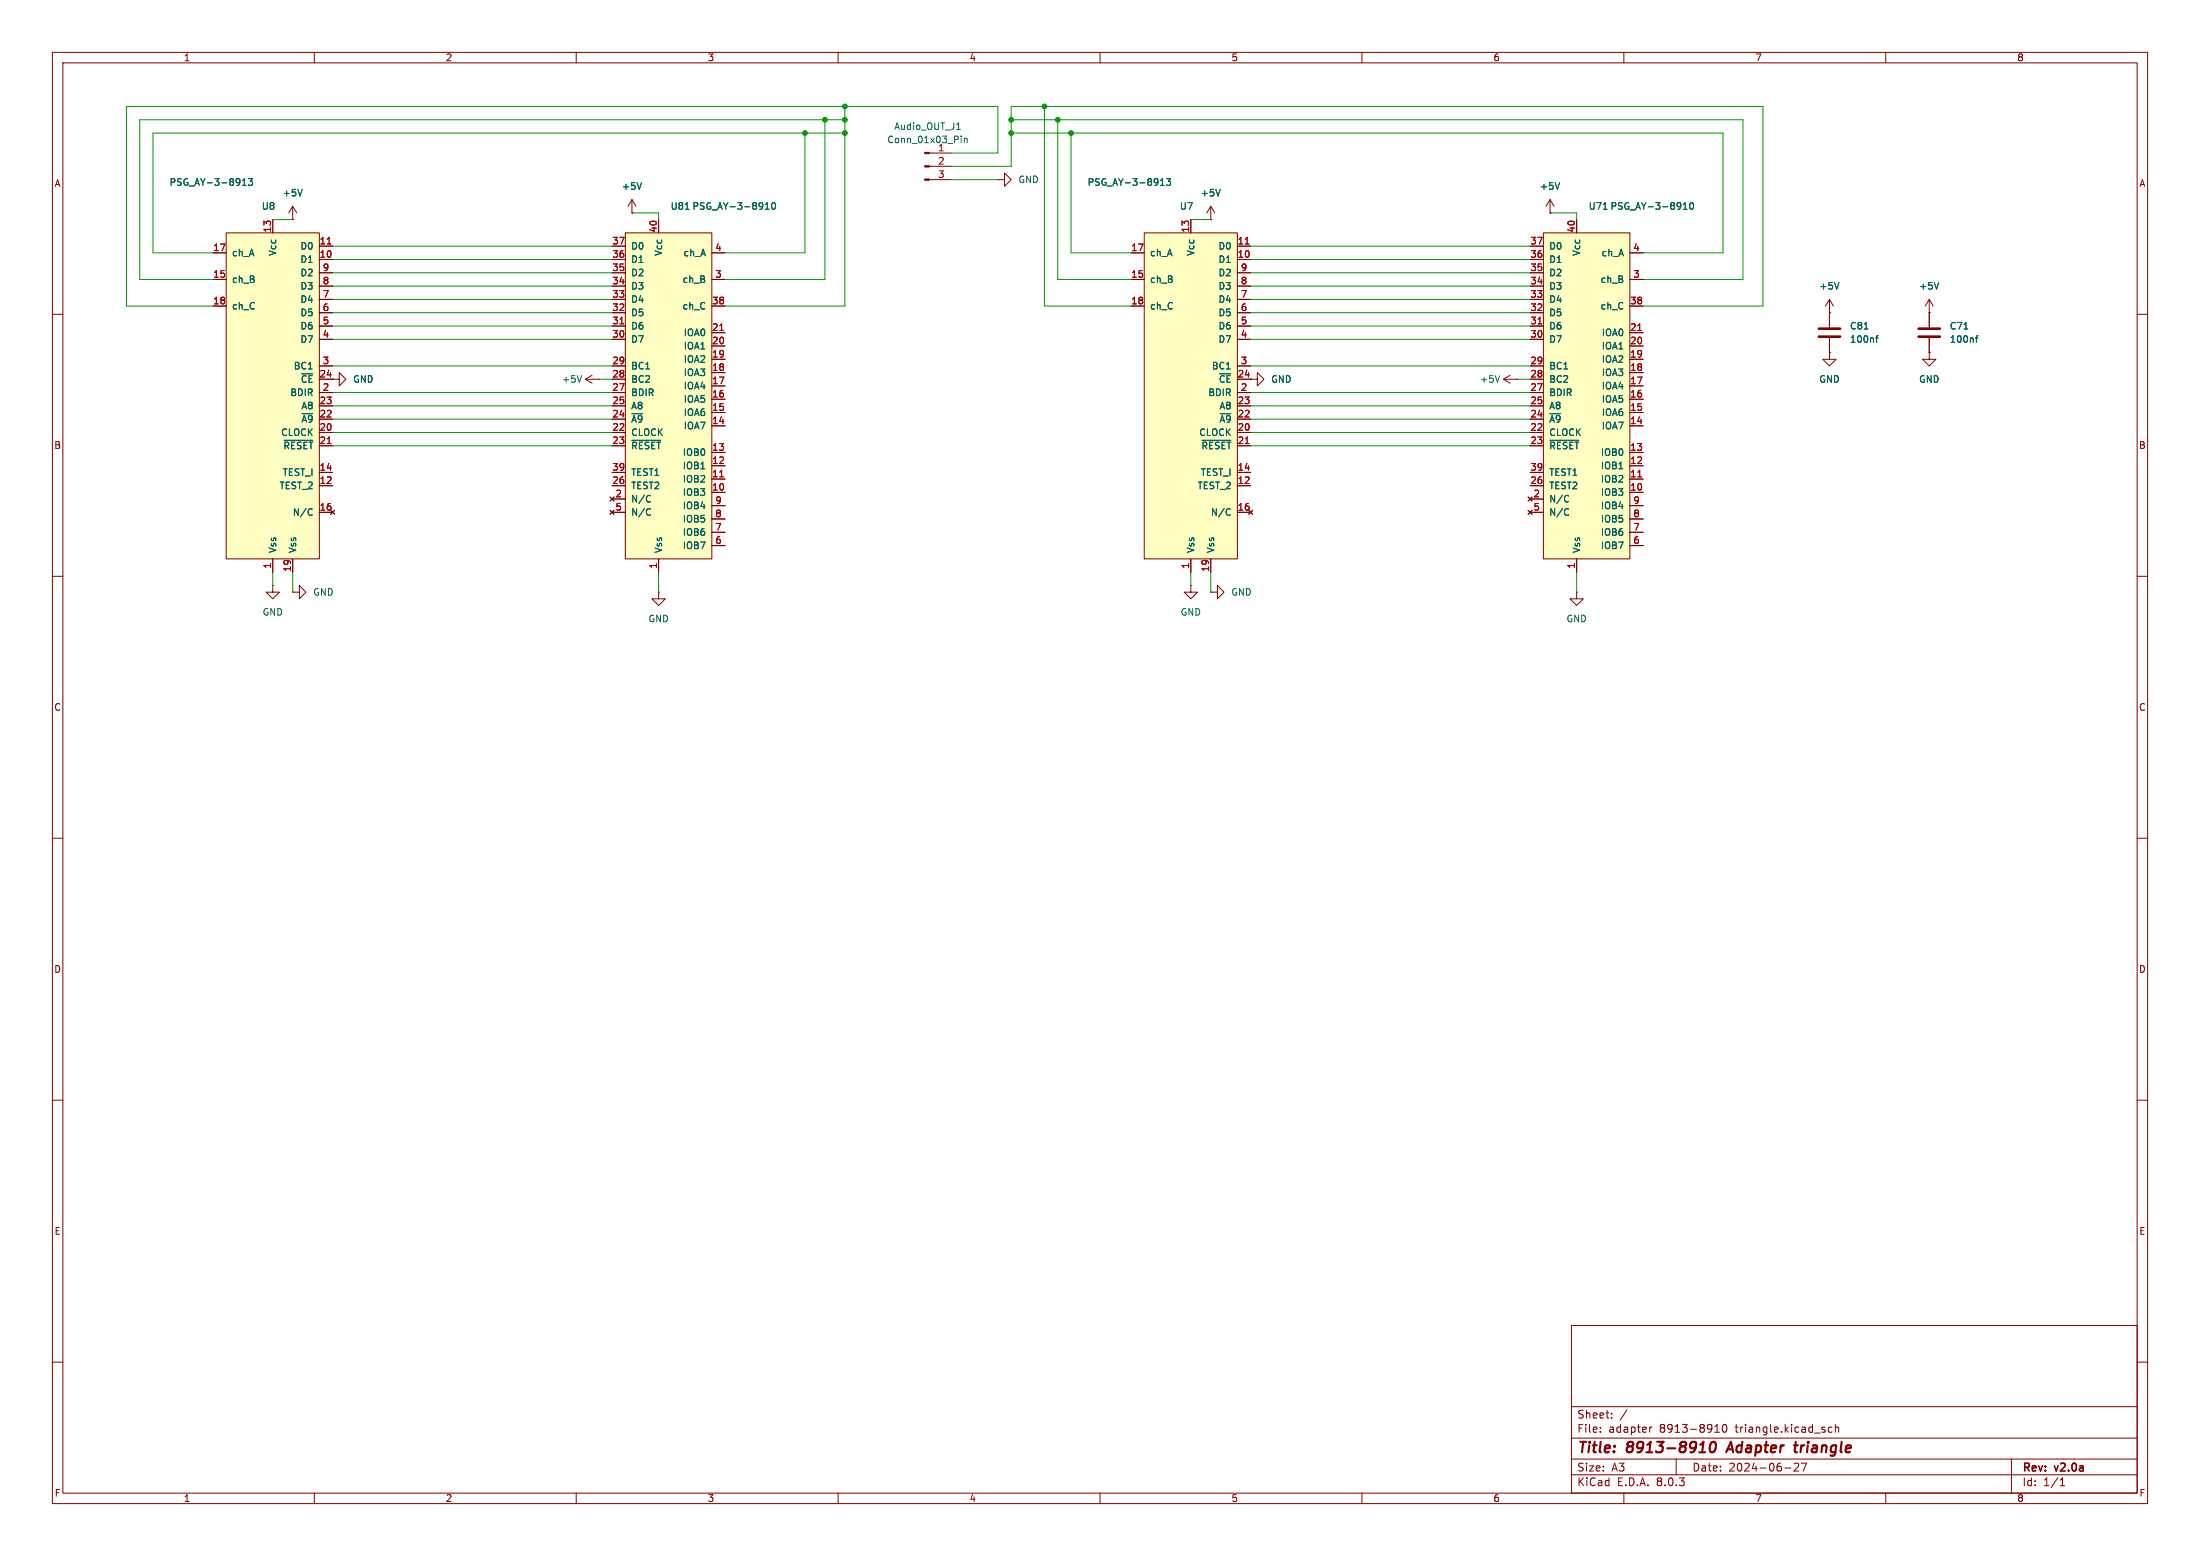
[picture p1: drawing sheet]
<svg xmlns="http://www.w3.org/2000/svg" width="420mm" height="297mm" viewBox="0 0 420 297" stroke-linecap="round" stroke-linejoin="round" font-family="sans-serif">
<g fill="none" stroke="#840000" stroke-width=".19">
<path d="M10 10h400v277h-400zM12 12h396v273h-396zM60 10v2M110 10v2M160 10v2M210 10v2M260 10v2M310 10v2M360 10v2M55.9 39.4l-.8 1.2M55.9 39.4v2.5M55.9 39.4l.7 1.2"/>
<path d="M120.6 38.1l-.7 1.3M120.6 38.1v2.5M120.6 38.1l.8 1.3M177.4 34.3h4.2M177.4 31.8h4.2M177.4 29.2h4.2M190.5 34.3h1.3v-1.3l1.2 1.3-1.2 1.3v-1.3M190.5 34.3h.1M295.9 38.1l-.8 1.3M295.9 38.1v2.5M295.9 38.1l.8 1.3M10 60h2"/>
<path d="M55.9 41.9h.1M120.6 40.6h.1M295.9 40.6h.1M349.2 59.7h.1M349.2 57.2v5.3M349.2 57.2l-.7 1.2M349.2 57.2l.8 1.2M368.3 59.7h.1M368.3 57.2l-.8 1.2M368.3 57.2v5.3M368.3 57.2l.8 1.2M408 60h2"/>
<path d="M63.5 72.4h1.3v-1.3l1.2 1.3-1.2 1.3v-1.3M63.5 72.4h.1M111.8 72.4l1.2 .8M111.8 72.4h2.5M113 71.6l-1.2 .8M114.3 72.4h.1M287 72.4h2.6M287 72.4l1.3 .8M288.3 71.6l-1.3 .8M289.6 72.4h.1M349.2 67.3v1.3h1.3l-1.3 1.3-1.2-1.3h1.2M349.2 67.3h.1"/>
<path d="M349.2 64.5v2.8M368.3 67.3v1.3h1.3l-1.3 1.3-1.3-1.3h1.3M368.3 67.3h.1M368.3 64.5v2.8M10 110h2M408 110h2M10 160h2M408 160h2M10 210h2M408 210h2M10 260h2M300 253h108v32h-108z"/>
<path d="M408 260h2M300 278.5h108M300 274.5h108M300 268.5h108M305.5 273.2v.2M305.5 272.5v.1M307.7 270.5v.2M307.7 269.8v.1M310.6 269.1l-1.3 1.9M314.9 272.4v1M315.4 272.4l-.3 .1-.2 .2M320 278.5v3"/>
<path d="M327.4 273.4h.8M327.4 272.3l.4-.4v1.5M328.9 272l.3-.1a.8 .8 0 0 1 .5 .7 .8 .8 0 0 1-.5 .8l-.3-.2-.1-.4zM342.5 279.4l.6-.1 .2 .1 .1 .3-1 1.1h1M344.9 279.3l-.7 1.5M349.7 272.5l-.4-.1-.3 .3 .2 .6h.5M350.4 272.5l.2-.1 .3 .1 .1 .9M350.4 271.9v1.5M384 278.5v6.5M60 285v2M110 285v2M160 285v2"/>
<path d="M210 285v2M260 285v2M300 281.5h108M310 285v2M340.7 280.2h1.2M360 285v2M393.3 283.6h.9M393.3 282.5l.4-.4v1.5"/>
</g>
<path d="M324.4 277.2h1.1M325 275.5l.2-.3-.2 2M326.7 275.4a.46 .46 0 0 1 .5-.2 .46 .46 0 0 1 .3 .4 1.15 1.15 0 0 1-.7 1.6l-.2-.1a1.53 1.53 0 0 1 .1-1.7zM330.4 275.2l-.9 2M342.5 275.9h.7M342.8 275.2l-.2 1.7 .1 .2 .3 .1" fill="none" stroke="#840000" stroke-width=".4"/>
<g fill="none" stroke="#006464" stroke-width=".19">
<path d="M57.7 36.1l-.4 1.3M122.5 34.9l-.5 1.2M182.6 24.7h.8M182.9 23.6l.1-.2v1.3M183.5 26v.1M183.5 26.4v.8M184.1 26.4v.8M184.1 26.5l.2-.1 .3 .1v.7M297.7 34.9l-.4 1.2M351.1 53.9l-.5 1.3M370.1 53.9l-.4 1.3M111 71.7l-.4 1.3"/>
<path d="M286.3 71.7l-.4 1.3M355.9 62.8h.7M358.1 64.5h.5M358.6 64.1l-.3 .2v1M374.9 62.8h.8M377.1 64.5h.5M377.6 64.1l-.3 .2v1"/>
</g>
<g fill="#840000" stroke="#840000" stroke-width=".19">
<path d="M176.5 34.2h.9v.2h-.9z"/>
<path d="M176.5 31.6h.9v.3h-.9z"/>
<path d="M176.5 29.1h.9v.2h-.9z"/>
</g>
<path d="M347.2 64.3h4.1M347.2 62.7h4.1M366.3 64.3h4M366.3 62.7h4" fill="none" stroke="#840000" stroke-width=".51"/>
<path d="M119.4 44.5h16.5v62.2h-16.5z" fill="#ffffc2"/>
<g fill="none" stroke="#840000" stroke-width=".19">
<path d="M231.1 39.4l-.7 1.2M231.1 39.4v2.5M231.1 39.4l.8 1.2M116.8 59.7h2.6M116.8 57.2h2.6M116.8 54.6h2.6M116.8 52.1h2.6M116.8 49.5h2.6M116.8 47h2.6M119.4 44.5h16.5v62.2h-16.5zM125.7 41.9v2.6M135.9 53.3h2.5"/>
<path d="M135.9 58.4h2.5M135.9 48.3h2.5M231.1 41.9h.1M116.8 77.5h2.6M116.8 74.9h2.6M116.8 72.4h2.6M116.8 69.9h2.6M116.8 64.8h2.6M116.8 62.2h2.6M135.9 78.7h2.5M135.9 76.2h2.5M135.9 73.7h2.5"/>
<path d="M135.9 71.1h2.5M135.9 68.6h2.5M135.9 66h2.5M135.9 63.5h2.5M116.5 94.9l.7 .7M116.5 97.4l.7 .8M116.8 95.3h2.6M116.8 82.6h2.6M116.8 85.1h2.6M116.8 80h2.6M116.8 92.7h2.6M116.8 90.2h2.6"/>
<path d="M116.8 97.8h2.6M117.2 94.9l-.7 .7M117.2 97.4l-.7 .8M135.9 94h2.5M135.9 91.4h2.5M135.9 88.9h2.5M135.9 86.4h2.5M135.9 81.3h2.5M135.9 99.1h2.5M135.9 96.5h2.5M52.1 111.8v1.2h1.2l-1.2 1.3-1.3-1.3h1.3M52.1 111.8h.1"/>
<path d="M125.7 113v1.3h1.3l-1.3 1.3-1.2-1.3h1.2M125.7 113h.1M125.7 106.7v2.5M135.9 104.1h2.5M135.9 101.6h2.5"/>
</g>
<path d="M118.4 61.8h.7M137.4 63.1h.7M137.4 91h.7" fill="none" stroke="#a90000" stroke-width=".19"/>
<path d="M146.1 39.9h.7M146.1 39l.4-.3v1.2M147.5 38.7h.1a.68 .68 0 0 1 .5 .6 .68 .68 0 0 1-.5 .6 .84 .84 0 0 1-.1-1.2zM233 36.1l-.5 1.3M120.6 84h5.5M123.9 94.6l.3 .1M123.9 97.1l.3 .1M124.2 95.7l-.3 .1M124.2 98.2l-.3 .2" fill="none" stroke="#006464" stroke-width=".19"/>
<path d="M43.2 44.5h17.8v62.2h-17.8z" fill="#ffffc2"/>
<g fill="none" stroke="#840000" stroke-width=".19">
<path d="M40.6 53.3h2.6M40.6 48.3h2.6M40.6 58.4h2.6M43.2 44.5h17.8v62.2h-17.8zM52.1 41.9v2.6M61 49.5h2.5M61 47h2.5M61 59.7h2.5M61 57.2h2.5M61 54.6h2.5M61 52.1h2.5M61 74.9h2.5"/>
<path d="M61 77.5h2.5M61 72.4h2.5M61 69.9h2.5M61 64.8h2.5M61 62.2h2.5M238.8 72.4h1.2v-1.3l1.3 1.3-1.3 1.3v-1.3M238.8 72.4h.1M61 92.7h2.5M61 90.2h2.5M61 97.8h2.5M61 82.6h2.5M61 85.1h2.5"/>
<path d="M61 80h2.5M63.1 97.4l.8 .8M63.9 97.4l-.8 .8M52.1 106.7v2.5M55.9 113h1.2v-1.2l1.3 1.2-1.3 1.3v-1.3M55.9 113h.1M55.9 106.7v2.5M301 113v1.3h1.3l-1.3 1.3-1.3-1.3h1.3M301 113h.1"/>
</g>
<path d="M62.5 46.6h.7M62.5 84.7h.7" fill="none" stroke="#a90000" stroke-width=".19"/>
<path d="M46.3 35.4h.7M46.3 34.5l.3-.4v1.3M47.4 34.1h.8l-.4 .5 .4 .1v.6l-.2 .1-.6-.1M54.2 84h5.5M59.4 97.1l.2 .1M59.6 98.2l-.2 .2" fill="none" stroke="#006464" stroke-width=".19"/>
<path d="M294.6 44.5h16.5v62.2h-16.5z" fill="#ffffc2"/>
<g fill="none" stroke="#840000" stroke-width=".19">
<path d="M292.1 59.7h2.5M292.1 57.2h2.5M292.1 54.6h2.5M292.1 52.1h2.5M292.1 49.5h2.5M292.1 47h2.5M294.6 44.5h16.5v62.2h-16.5zM301 41.9v2.6M311.1 53.3h2.6M311.1 58.4h2.6M311.1 48.3h2.6M292.1 77.5h2.5"/>
<path d="M292.1 74.9h2.5M292.1 72.4h2.5M292.1 69.9h2.5M292.1 64.8h2.5M292.1 62.2h2.5M311.1 78.7h2.6M311.1 76.2h2.6M311.1 73.7h2.6M311.1 71.1h2.6M311.1 68.6h2.6M311.1 66h2.6M311.1 63.5h2.6"/>
<path d="M291.7 94.9l.8 .7M291.7 97.4l.8 .8M292.1 95.3h2.5M292.1 82.6h2.5M292.1 85.1h2.5M292.1 80h2.5M292.1 92.7h2.5M292.1 90.2h2.5M292.1 97.8h2.5M292.5 94.9l-.8 .7M292.5 97.4l-.8 .8M311.1 94h2.6"/>
<path d="M311.1 91.4h2.6M311.1 88.9h2.6M311.1 86.4h2.6M311.1 81.3h2.6M311.1 99.1h2.6M311.1 96.5h2.6M227.3 111.8v1.2h1.3l-1.3 1.3-1.2-1.3h1.2M227.3 111.8h.1M231.1 113h1.3v-1.2l1.3 1.2-1.3 1.3v-1.3M231.1 113h.1M301 106.7v2.5M311.1 104.1h2.6"/>
<path d="M311.1 101.6h2.6"/>
</g>
<path d="M293.6 61.8h.7M312.7 63.1h.7M312.7 91h.7" fill="none" stroke="#a90000" stroke-width=".19"/>
<path d="M321.4 39.9h.7M321.4 39l.3-.3v1.2M322.7 38.8l.2-.1a.68 .68 0 0 1 .4 .6 .68 .68 0 0 1-.4 .6l-.3-.4zM295.9 84h5.5M299.2 94.6l.2 .1M299.2 97.1l.2 .1M299.4 95.7l-.2 .1M299.4 98.2l-.2 .2" fill="none" stroke="#006464" stroke-width=".19"/>
<path d="M218.4 44.5h17.8v62.2h-17.8z" fill="#ffffc2"/>
<g fill="none" stroke="#840000" stroke-width=".19">
<path d="M40.6 53.3h2.6M40.6 48.3h2.6M40.6 58.4h2.6M52.1 41.9v2.6M55.9 41.9h.1M61 49.5h2.5M61 47h2.5M61 59.7h2.5M61 57.2h2.5M61 54.6h2.5M61 52.1h2.5M116.8 49.5h2.6"/>
<path d="M116.8 47h2.6M116.8 59.7h2.6M116.8 57.2h2.6M116.8 54.6h2.6M116.8 52.1h2.6M120.6 40.6h.1M125.7 41.9v2.6M135.9 53.3h2.5M135.9 48.3h2.5M135.9 58.4h2.5M215.9 53.3h2.5M215.9 48.3h2.5"/>
<path d="M215.9 58.4h2.5M218.4 44.5h17.8v62.2h-17.8zM227.3 41.9v2.6M231.1 41.9h.1M236.2 49.5h2.6M236.2 47h2.6M236.2 59.7h2.6M236.2 57.2h2.6M236.2 54.6h2.6M236.2 52.1h2.6M292.1 49.5h2.5M292.1 47h2.5"/>
<path d="M292.1 59.7h2.5M292.1 57.2h2.5M292.1 54.6h2.5M292.1 52.1h2.5M295.9 40.6h.1M301 41.9v2.6M311.1 53.3h2.6M311.1 48.3h2.6M311.1 58.4h2.6M349.2 59.7h.1M349.2 59.7v2.8M368.3 59.7h.1"/>
<path d="M368.3 59.7v2.8M61 74.9h2.5M61 77.5h2.5M61 72.4h2.5M61 69.9h2.5M61 64.8h2.5M61 62.2h2.5M63.5 72.4h.1M116.8 74.9h2.6M116.8 77.5h2.6M116.8 72.4h2.6M116.8 69.9h2.6"/>
<path d="M116.8 64.8h2.6M116.8 62.2h2.6M135.9 78.7h2.5M135.9 76.2h2.5M135.9 73.7h2.5M135.9 71.1h2.5M135.9 68.6h2.5M135.9 66h2.5M135.9 63.5h2.5M236.2 74.9h2.6M236.2 77.5h2.6M236.2 72.4h2.6"/>
<path d="M236.2 69.9h2.6M236.2 64.8h2.6M236.2 62.2h2.6M238.8 72.4h.1M292.1 74.9h2.5M292.1 77.5h2.5M292.1 72.4h2.5M292.1 69.9h2.5M292.1 64.8h2.5M292.1 62.2h2.5M311.1 78.7h2.6M311.1 76.2h2.6"/>
<path d="M311.1 73.7h2.6M311.1 71.1h2.6M311.1 68.6h2.6M311.1 66h2.6M311.1 63.5h2.6M349.2 67.3h.1M349.2 64.5v2.8M368.3 67.3h.1M368.3 64.5v2.8M61 92.7h2.5M61 90.2h2.5M61 97.8h2.5"/>
<path d="M61 82.6h2.5M61 85.1h2.5M61 80h2.5M63.1 97.4l.8 .8M63.9 97.4l-.8 .8M116.5 94.9l.7 .7M116.5 97.4l.7 .8M116.8 92.7h2.6M116.8 90.2h2.6M116.8 97.8h2.6M116.8 82.6h2.6M116.8 85.1h2.6"/>
<path d="M116.8 80h2.6M116.8 95.3h2.6M117.2 94.9l-.7 .7M117.2 97.4l-.7 .8M135.9 94h2.5M135.9 91.4h2.5M135.9 88.9h2.5M135.9 86.4h2.5M135.9 81.3h2.5M135.9 99.1h2.5M135.9 96.5h2.5M236.2 92.7h2.6"/>
<path d="M236.2 90.2h2.6M236.2 97.8h2.6M236.2 82.6h2.6M236.2 85.1h2.6M236.2 80h2.6M238.4 97.4l.7 .8M239.1 97.4l-.7 .8M291.7 94.9l.8 .7M291.7 97.4l.8 .8M292.1 92.7h2.5M292.1 90.2h2.5M292.1 97.8h2.5"/>
<path d="M292.1 82.6h2.5M292.1 85.1h2.5M292.1 80h2.5M292.1 95.3h2.5M292.5 94.9l-.8 .7M292.5 97.4l-.8 .8M311.1 94h2.6M311.1 91.4h2.6M311.1 88.9h2.6M311.1 86.4h2.6M311.1 81.3h2.6M311.1 99.1h2.6"/>
<path d="M311.1 96.5h2.6M52.1 106.7v2.5M55.9 106.7v2.5M125.7 106.7v2.5M135.9 104.1h2.5M135.9 101.6h2.5M227.3 106.7v2.5M231.1 106.7v2.5M301 106.7v2.5M311.1 104.1h2.6M311.1 101.6h2.6"/>
</g>
<path d="M62.5 46.6h.7M237.7 46.6h.8M118.4 61.8h.7M137.4 63.1h.7M293.6 61.8h.7M312.7 63.1h.7M62.5 84.7h.7M137.4 91h.7M237.7 84.7h.8M312.7 91h.7" fill="none" stroke="#a90000" stroke-width=".19"/>
<g fill="none" stroke="#006464" stroke-width=".19">
<path d="M46.3 35.4h.7M46.3 34.5l.3-.4v1.3M47.4 34.1h.8l-.4 .5 .4 .1v.6l-.2 .1-.6-.1M57.7 36.1l-.4 1.3M122.5 34.9l-.5 1.2M146.1 39.9h.7M146.1 39l.4-.3v1.2M147.5 38.7h.1a.68 .68 0 0 1 .5 .6 .68 .68 0 0 1-.5 .6 .84 .84 0 0 1-.1-1.2zM221.5 35.4h.8M221.5 34.5l.4-.4v1.3M222.7 34.1h.8l-.4 .5 .3 .1v.6l-.2 .1-.5-.1M233 36.1l-.5 1.3"/>
<path d="M297.7 34.9l-.4 1.2M321.4 39.9h.7M321.4 39l.3-.3v1.2M322.7 38.8l.2-.1a.68 .68 0 0 1 .4 .6 .68 .68 0 0 1-.4 .6l-.3-.4zM351.1 53.9l-.5 1.3M370.1 53.9l-.4 1.3M355.9 62.8h.7M358.1 64.5h.5M358.6 64.1l-.3 .2v1M374.9 62.8h.8M377.1 64.5h.5M377.6 64.1l-.3 .2v1"/>
<path d="M54.2 84h5.5M59.4 97.1l.2 .1M59.6 98.2l-.2 .2M120.6 84h5.5M123.9 94.6l.3 .1M123.9 97.1l.3 .1M124.2 95.7l-.3 .1M124.2 98.2l-.3 .2M229.5 84h5.5M234.6 97.1l.3 .1M234.9 98.2l-.3 .2M295.9 84h5.5"/>
<path d="M299.2 94.6l.2 .1M299.2 97.1l.2 .1M299.4 95.7l-.2 .1M299.4 98.2l-.2 .2"/>
</g>
<g fill="none" stroke="#009600" stroke-width=".19">
<path d="M153.7 25.4v22.9h-15.3M157.5 22.9v30.4h-19.1M161.3 25.4h-132.1v22.9h11.4M161.3 22.9h-134.6v30.4h13.9M161.3 20.3v38.1h-22.9M181.6 29.2h8.9v-8.9h-166.4v38.1h16.5M181.6 31.8h11.4v-11.5h143.5v38.1h-22.8M181.6 34.3h8.9M193 25.4h135.9v22.9h-15.2M193 22.9h139.7v30.4h-19M199.4 20.3v38.1h16.5M201.9 22.9v30.4h14"/>
<path d="M204.5 25.4v22.9h11.4M52.1 41.9h3.8M63.5 57.2h53.3M63.5 54.6h53.3M63.5 59.7h53.3M63.5 49.5h53.3M63.5 47h53.3M63.5 52.1h53.3M120.6 40.6h5.1v1.3M227.3 41.9h3.8M238.8 57.2h53.3M238.8 54.6h53.3"/>
<path d="M238.8 59.7h53.3M238.8 49.5h53.3M238.8 47h53.3M238.8 52.1h53.3M295.9 40.6h5.1v1.3M63.5 62.2h53.3M63.5 64.8h53.3M63.5 69.9h53.3M63.5 74.9h53.3M63.5 77.5h53.3M114.3 72.4h2.5M238.8 62.2h53.3"/>
<path d="M238.8 64.8h53.3M238.8 69.9h53.3M238.8 74.9h53.3M238.8 77.5h53.3M289.6 72.4h2.5M63.5 80h53.3M63.5 85.1h53.3M63.5 82.6h53.3M238.8 80h53.3M238.8 85.1h53.3M238.8 82.6h53.3M52.1 109.2v2.6"/>
<path d="M55.9 109.2v3.8M125.7 109.2v3.8M227.3 109.2v2.6M231.1 109.2v3.8M301 109.2v3.8"/>
</g>
<g fill="#009600" stroke="#009600" stroke-width=".19">
<circle cx="153.7" cy="25.4" r=".46"/>
<circle cx="193" cy="22.9" r=".46"/>
<circle cx="199.4" cy="20.3" r=".46"/>
<circle cx="161.3" cy="25.4" r=".46"/>
<circle cx="161.3" cy="20.3" r=".46"/>
<circle cx="204.5" cy="25.4" r=".46"/>
<circle cx="201.9" cy="22.9" r=".46"/>
<circle cx="193" cy="25.4" r=".46"/>
<circle cx="161.3" cy="22.9" r=".46"/>
<circle cx="157.5" cy="22.9" r=".46"/>
</g>
<g font-size="2.8" fill="#840000">
<text x="301" y="277.9">Title:</text>
<text x="310.6" y="277.9">8913-8910</text>
<text x="330.7" y="277.9">Adapter</text>
<text x="344.2" y="277.9">triangle</text>
</g>
<g font-size="2.1" fill="#840000">
<text x="301" y="273.7">File:</text>
<text x="301" y="271">Sheet:</text>
<text x="307.1" y="273.7">adapter</text>
<text x="316.9" y="273.7">8913-8910</text>
<text x="331.5" y="273.7">triangle.kicad_sch</text>
<text x="301" y="281.1">Size:</text>
<text x="307.6" y="281.1">A3</text>
<text x="323" y="281.1">Date:</text>
<text x="330" y="281.1">2024-06-27</text>
<text x="386" y="281.3">Rev:</text>
<text x="392.4" y="281.3">v2.0a</text>
<text x="301" y="283.9">KiCad</text>
<text x="308.7" y="283.9">E.D.A.</text>
<text x="316.3" y="283.9">8.0.3</text>
<text x="386" y="283.9">Id:</text>
<text x="390.1" y="283.9">1/1</text>
</g>
<g font-size="1.8" fill="#840000">
<text x="35" y="11.9">1</text>
<text x="85" y="11.9">2</text>
<text x="135" y="11.9">3</text>
<text x="185" y="11.9">4</text>
<text x="235" y="11.9">5</text>
<text x="285" y="11.9">6</text>
<text x="335" y="11.9">7</text>
<text x="385" y="11.9">8</text>
<text x="10.3" y="35.9">A</text>
<text x="408.3" y="35.9">A</text>
<text x="10.3" y="85.9">B</text>
<text x="408.2" y="85.9">B</text>
<text x="10.3" y="135.9">C</text>
<text x="408.2" y="135.9">C</text>
<text x="10.3" y="185.9">D</text>
<text x="408.2" y="185.9">D</text>
<text x="10.3" y="235.9">E</text>
<text x="408.3" y="235.9">E</text>
<text x="10.3" y="285.9">F</text>
<text x="35" y="286.9">1</text>
<text x="85" y="286.9">2</text>
<text x="135" y="286.9">3</text>
<text x="185" y="286.9">4</text>
<text x="235" y="286.9">5</text>
<text x="285" y="286.9">6</text>
<text x="335" y="286.9">7</text>
<text x="385" y="286.9">8</text>
<text x="408.3" y="285.9">F</text>
</g>
<g font-size="1.8" fill="#006464">
<text x="169.3" y="27.5">Conn_01x03_Pin</text>
<text x="170.6" y="25">Audio_OUT_J1</text>
<text x="179" y="29">1</text>
<text x="32.3" y="35.7">PSG_AY-3-8913</text>
<text x="194.3" y="35.2">GND</text>
<text x="207.5" y="35.7">PSG_AY-3-8913</text>
<text x="49.9" y="40.2">U8</text>
<text x="53.8" y="37.7">+5V</text>
<text x="118.6" y="36.4">+5V</text>
<text x="127.9" y="40.2">U81 PSG_AY-3-8910</text>
<text x="225.1" y="40.2">U7</text>
<text x="229.1" y="37.7">+5V</text>
<text x="293.9" y="36.4">+5V</text>
<text x="303.2" y="40.2">U71 PSG_AY-3-8910</text>
<text x="57.3" y="47.9">D0</text>
<text x="120.4" y="47.9">D0</text>
<text x="232.5" y="47.9">D0</text>
<text x="295.7" y="47.9">D0</text>
<text x="44.2" y="49.1">ch_A</text>
<text x="52.9" y="48.9" transform="rotate(-90 52.9 48.9)">Vcc</text>
<text x="57.3" y="50.4">D1</text>
<text x="57.3" y="52.9">D2</text>
<text x="120.4" y="52.9">D2</text>
<text x="120.4" y="50.4">D1</text>
<text x="126.6" y="48.9" transform="rotate(-90 126.6 48.9)">Vcc</text>
<text x="130.4" y="49.1">ch_A</text>
<text x="219.5" y="49.1">ch_A</text>
<text x="228.2" y="48.9" transform="rotate(-90 228.2 48.9)">Vcc</text>
<text x="232.5" y="50.4">D1</text>
<text x="232.5" y="52.9">D2</text>
<text x="295.7" y="52.9">D2</text>
<text x="295.7" y="50.4">D1</text>
<text x="301.9" y="48.9" transform="rotate(-90 301.9 48.9)">Vcc</text>
<text x="305.6" y="49.1">ch_A</text>
<text x="44.2" y="54.2">ch_B</text>
<text x="44.2" y="59.3">ch_C</text>
<text x="57.3" y="58">D4</text>
<text x="57.3" y="55.5">D3</text>
<text x="120.4" y="58">D4</text>
<text x="120.4" y="55.5">D3</text>
<text x="130.2" y="54.2">ch_B</text>
<text x="130.2" y="59.3">ch_C</text>
<text x="219.5" y="54.2">ch_B</text>
<text x="219.5" y="59.3">ch_C</text>
<text x="232.5" y="58">D4</text>
<text x="232.5" y="55.5">D3</text>
<text x="295.7" y="58">D4</text>
<text x="295.7" y="55.5">D3</text>
<text x="305.5" y="54.2">ch_B</text>
<text x="305.5" y="59.3">ch_C</text>
<text x="347.2" y="55.5">+5V</text>
<text x="366.3" y="55.5">+5V</text>
<text x="57.3" y="65.6">D7</text>
<text x="57.3" y="63.1">D6</text>
<text x="57.3" y="60.6">D5</text>
<text x="120.4" y="65.6">D7</text>
<text x="120.4" y="63.1">D6</text>
<text x="120.4" y="60.6">D5</text>
<text x="130.4" y="64.4">IOA0</text>
<text x="232.5" y="65.6">D7</text>
<text x="232.5" y="63.1">D6</text>
<text x="232.5" y="60.6">D5</text>
<text x="295.7" y="65.6">D7</text>
<text x="295.7" y="63.1">D6</text>
<text x="295.7" y="60.6">D5</text>
<text x="305.7" y="64.4">IOA0</text>
<text x="353.1" y="63.1">C81</text>
<text x="353.1" y="65.6">100nf</text>
<text x="372.1" y="63.1">C71</text>
<text x="372.1" y="65.6">100nf</text>
<text x="56" y="70.7">BC1</text>
<text x="120.4" y="70.7">BC1</text>
<text x="130.4" y="72">IOA3</text>
<text x="130.4" y="69.4">IOA2</text>
<text x="130.4" y="66.9">IOA1</text>
<text x="231.3" y="70.7">BC1</text>
<text x="295.7" y="70.7">BC1</text>
<text x="305.7" y="72">IOA3</text>
<text x="305.7" y="69.4">IOA2</text>
<text x="305.7" y="66.9">IOA1</text>
<text x="55.3" y="75.8">BDIR</text>
<text x="57.3" y="73.3">~{CE}</text>
<text x="67.3" y="73.3">GND</text>
<text x="107.2" y="73.3">+5V</text>
<text x="120.4" y="75.8">BDIR</text>
<text x="120.4" y="73.3">BC2</text>
<text x="130.4" y="77.1">IOA5</text>
<text x="130.4" y="74.5">IOA4</text>
<text x="230.6" y="75.8">BDIR</text>
<text x="232.6" y="73.3">~{CE}</text>
<text x="242.6" y="73.3">GND</text>
<text x="282.4" y="73.3">+5V</text>
<text x="295.7" y="75.8">BDIR</text>
<text x="295.7" y="73.3">BC2</text>
<text x="305.7" y="77.1">IOA5</text>
<text x="305.7" y="74.5">IOA4</text>
<text x="347.2" y="73.3">GND</text>
<text x="366.3" y="73.3">GND</text>
<text x="53.6" y="83.4">CLOCK</text>
<text x="57.4" y="80.9">~{A9}</text>
<text x="57.4" y="78.3">A8</text>
<text x="120.4" y="83.4">CLOCK</text>
<text x="120.4" y="80.9">~{A9}</text>
<text x="120.4" y="78.3">A8</text>
<text x="130.4" y="82.1">IOA7</text>
<text x="130.4" y="79.6">IOA6</text>
<text x="228.8" y="83.4">CLOCK</text>
<text x="232.7" y="80.9">~{A9}</text>
<text x="232.7" y="78.3">A8</text>
<text x="295.7" y="83.4">CLOCK</text>
<text x="295.7" y="80.9">~{A9}</text>
<text x="295.7" y="78.3">A8</text>
<text x="305.7" y="82.1">IOA7</text>
<text x="305.7" y="79.6">IOA6</text>
<text x="54" y="86">~{RESET}</text>
<text x="120.4" y="86">~{RESET}</text>
<text x="130.3" y="89.8">IOB1</text>
<text x="130.3" y="87.2">IOB0</text>
<text x="229.3" y="86">~{RESET}</text>
<text x="295.7" y="86">~{RESET}</text>
<text x="305.5" y="89.8">IOB1</text>
<text x="305.5" y="87.2">IOB0</text>
<text x="53.3" y="93.6">TEST_2</text>
<text x="53.9" y="91">TEST_I</text>
<text x="120.4" y="93.6">TEST2</text>
<text x="120.4" y="91">TEST1</text>
<text x="130.3" y="94.8">IOB3</text>
<text x="130.3" y="92.3">IOB2</text>
<text x="228.5" y="93.6">TEST_2</text>
<text x="229.1" y="91">TEST_I</text>
<text x="295.7" y="93.6">TEST2</text>
<text x="295.7" y="91">TEST1</text>
<text x="305.5" y="94.8">IOB3</text>
<text x="305.5" y="92.3">IOB2</text>
<text x="55.8" y="98.7">N/C</text>
<text x="120.4" y="96.1">N/C</text>
<text x="120.4" y="98.7">N/C</text>
<text x="130.3" y="99.9">IOB5</text>
<text x="130.3" y="97.4">IOB4</text>
<text x="231.1" y="98.7">N/C</text>
<text x="295.7" y="96.1">N/C</text>
<text x="295.7" y="98.7">N/C</text>
<text x="305.5" y="99.9">IOB5</text>
<text x="305.5" y="97.4">IOB4</text>
<text x="52.9" y="105.7" transform="rotate(-90 52.9 105.7)">Vss</text>
<text x="56.7" y="105.7" transform="rotate(-90 56.7 105.7)">Vss</text>
<text x="126.6" y="105.7" transform="rotate(-90 126.6 105.7)">Vss</text>
<text x="130.3" y="105">IOB7</text>
<text x="130.3" y="102.5">IOB6</text>
<text x="228.2" y="105.7" transform="rotate(-90 228.2 105.7)">Vss</text>
<text x="232" y="105.7" transform="rotate(-90 232 105.7)">Vss</text>
<text x="301.9" y="105.7" transform="rotate(-90 301.9 105.7)">Vss</text>
<text x="305.5" y="105">IOB7</text>
<text x="305.5" y="102.5">IOB6</text>
<text x="59.7" y="113.9">GND</text>
<text x="235" y="113.9">GND</text>
<text x="50" y="117.7">GND</text>
<text x="123.7" y="119">GND</text>
<text x="225.3" y="117.7">GND</text>
<text x="299" y="119">GND</text>
</g>
<g font-size="1.8" fill="#a90000">
<text x="179" y="31.5">2</text>
<text x="179" y="34">3</text>
<text x="51.8" y="44.5" transform="rotate(-90 51.8 44.5)">13</text>
<text x="60.9" y="46.7">11</text>
<text x="116.8" y="46.7">37</text>
<text x="125.5" y="44.5" transform="rotate(-90 125.5 44.5)">40</text>
<text x="227.1" y="44.5" transform="rotate(-90 227.1 44.5)">13</text>
<text x="236.2" y="46.7">11</text>
<text x="292.1" y="46.7">37</text>
<text x="300.7" y="44.5" transform="rotate(-90 300.7 44.5)">40</text>
<text x="40.6" y="53.1">15</text>
<text x="40.6" y="48">17</text>
<text x="60.9" y="49.3">10</text>
<text x="61.5" y="51.8">9</text>
<text x="116.8" y="51.8">35</text>
<text x="116.8" y="49.3">36</text>
<text x="136.5" y="53.1">3</text>
<text x="136.5" y="48">4</text>
<text x="215.9" y="53.1">15</text>
<text x="215.9" y="48">17</text>
<text x="236.2" y="49.3">10</text>
<text x="236.8" y="51.8">9</text>
<text x="292.1" y="51.8">35</text>
<text x="292.1" y="49.3">36</text>
<text x="311.7" y="53.1">3</text>
<text x="311.7" y="48">4</text>
<text x="40.6" y="58.2">18</text>
<text x="61.5" y="59.4">6</text>
<text x="61.5" y="56.9">7</text>
<text x="61.5" y="54.4">8</text>
<text x="116.8" y="59.4">32</text>
<text x="116.8" y="56.9">33</text>
<text x="116.8" y="54.4">34</text>
<text x="135.8" y="58.2">38</text>
<text x="215.9" y="58.2">18</text>
<text x="236.8" y="59.4">6</text>
<text x="236.8" y="56.9">7</text>
<text x="236.8" y="54.4">8</text>
<text x="292.1" y="59.4">32</text>
<text x="292.1" y="56.9">33</text>
<text x="292.1" y="54.4">34</text>
<text x="311.1" y="58.2">38</text>
<text x="61.5" y="64.5">4</text>
<text x="61.5" y="62">5</text>
<text x="116.8" y="64.5">30</text>
<text x="116.8" y="62">31</text>
<text x="135.8" y="65.8">20</text>
<text x="135.8" y="63.2">21</text>
<text x="236.8" y="64.5">4</text>
<text x="236.8" y="62">5</text>
<text x="292.1" y="64.5">30</text>
<text x="292.1" y="62">31</text>
<text x="311.1" y="65.8">20</text>
<text x="311.1" y="63.2">21</text>
<text x="61.5" y="69.6">3</text>
<text x="116.8" y="69.6">29</text>
<text x="135.8" y="70.9">18</text>
<text x="135.8" y="68.3">19</text>
<text x="236.8" y="69.6">3</text>
<text x="292.1" y="69.6">29</text>
<text x="311.1" y="70.9">18</text>
<text x="311.1" y="68.3">19</text>
<text x="60.9" y="77.2">23</text>
<text x="60.9" y="72.1">24</text>
<text x="61.5" y="74.7">2</text>
<text x="116.8" y="77.2">25</text>
<text x="116.8" y="74.7">27</text>
<text x="116.8" y="72.1">28</text>
<text x="135.8" y="75.9">16</text>
<text x="135.8" y="73.4">17</text>
<text x="236.2" y="77.2">23</text>
<text x="236.2" y="72.1">24</text>
<text x="236.8" y="74.7">2</text>
<text x="292.1" y="77.2">25</text>
<text x="292.1" y="74.7">27</text>
<text x="292.1" y="72.1">28</text>
<text x="311.1" y="75.9">16</text>
<text x="311.1" y="73.4">17</text>
<text x="60.9" y="82.3">20</text>
<text x="60.9" y="79.8">22</text>
<text x="116.8" y="82.3">22</text>
<text x="116.8" y="79.8">24</text>
<text x="135.8" y="81">14</text>
<text x="135.8" y="78.5">15</text>
<text x="236.2" y="82.3">20</text>
<text x="236.2" y="79.8">22</text>
<text x="292.1" y="82.3">22</text>
<text x="292.1" y="79.8">24</text>
<text x="311.1" y="81">14</text>
<text x="311.1" y="78.5">15</text>
<text x="60.9" y="89.9">14</text>
<text x="60.9" y="84.8">21</text>
<text x="116.8" y="84.8">23</text>
<text x="116.8" y="89.9">39</text>
<text x="135.8" y="88.6">12</text>
<text x="135.8" y="86.1">13</text>
<text x="236.2" y="89.9">14</text>
<text x="236.2" y="84.8">21</text>
<text x="292.1" y="84.8">23</text>
<text x="292.1" y="89.9">39</text>
<text x="311.1" y="88.6">12</text>
<text x="311.1" y="86.1">13</text>
<text x="60.9" y="92.5">12</text>
<text x="116.8" y="92.5">26</text>
<text x="117.4" y="95">2</text>
<text x="135.8" y="93.7">10</text>
<text x="135.8" y="91.2">11</text>
<text x="236.2" y="92.5">12</text>
<text x="292.1" y="92.5">26</text>
<text x="292.7" y="95">2</text>
<text x="311.1" y="93.7">10</text>
<text x="311.1" y="91.2">11</text>
<text x="60.9" y="97.5">16</text>
<text x="117.4" y="97.5">5</text>
<text x="136.5" y="101.3">7</text>
<text x="136.5" y="98.8">8</text>
<text x="136.5" y="96.3">9</text>
<text x="236.2" y="97.5">16</text>
<text x="292.7" y="97.5">5</text>
<text x="311.7" y="101.3">7</text>
<text x="311.7" y="98.8">8</text>
<text x="311.7" y="96.3">9</text>
<text x="136.5" y="103.9">6</text>
<text x="311.7" y="103.9">6</text>
<text x="51.8" y="108.7" transform="rotate(-90 51.8 108.7)">1</text>
<text x="55.6" y="109.3" transform="rotate(-90 55.6 109.3)">19</text>
<text x="125.5" y="108.7" transform="rotate(-90 125.5 108.7)">1</text>
<text x="227.1" y="108.7" transform="rotate(-90 227.1 108.7)">1</text>
<text x="230.9" y="109.3" transform="rotate(-90 230.9 109.3)">19</text>
<text x="300.7" y="108.7" transform="rotate(-90 300.7 108.7)">1</text>
</g>
</svg>
